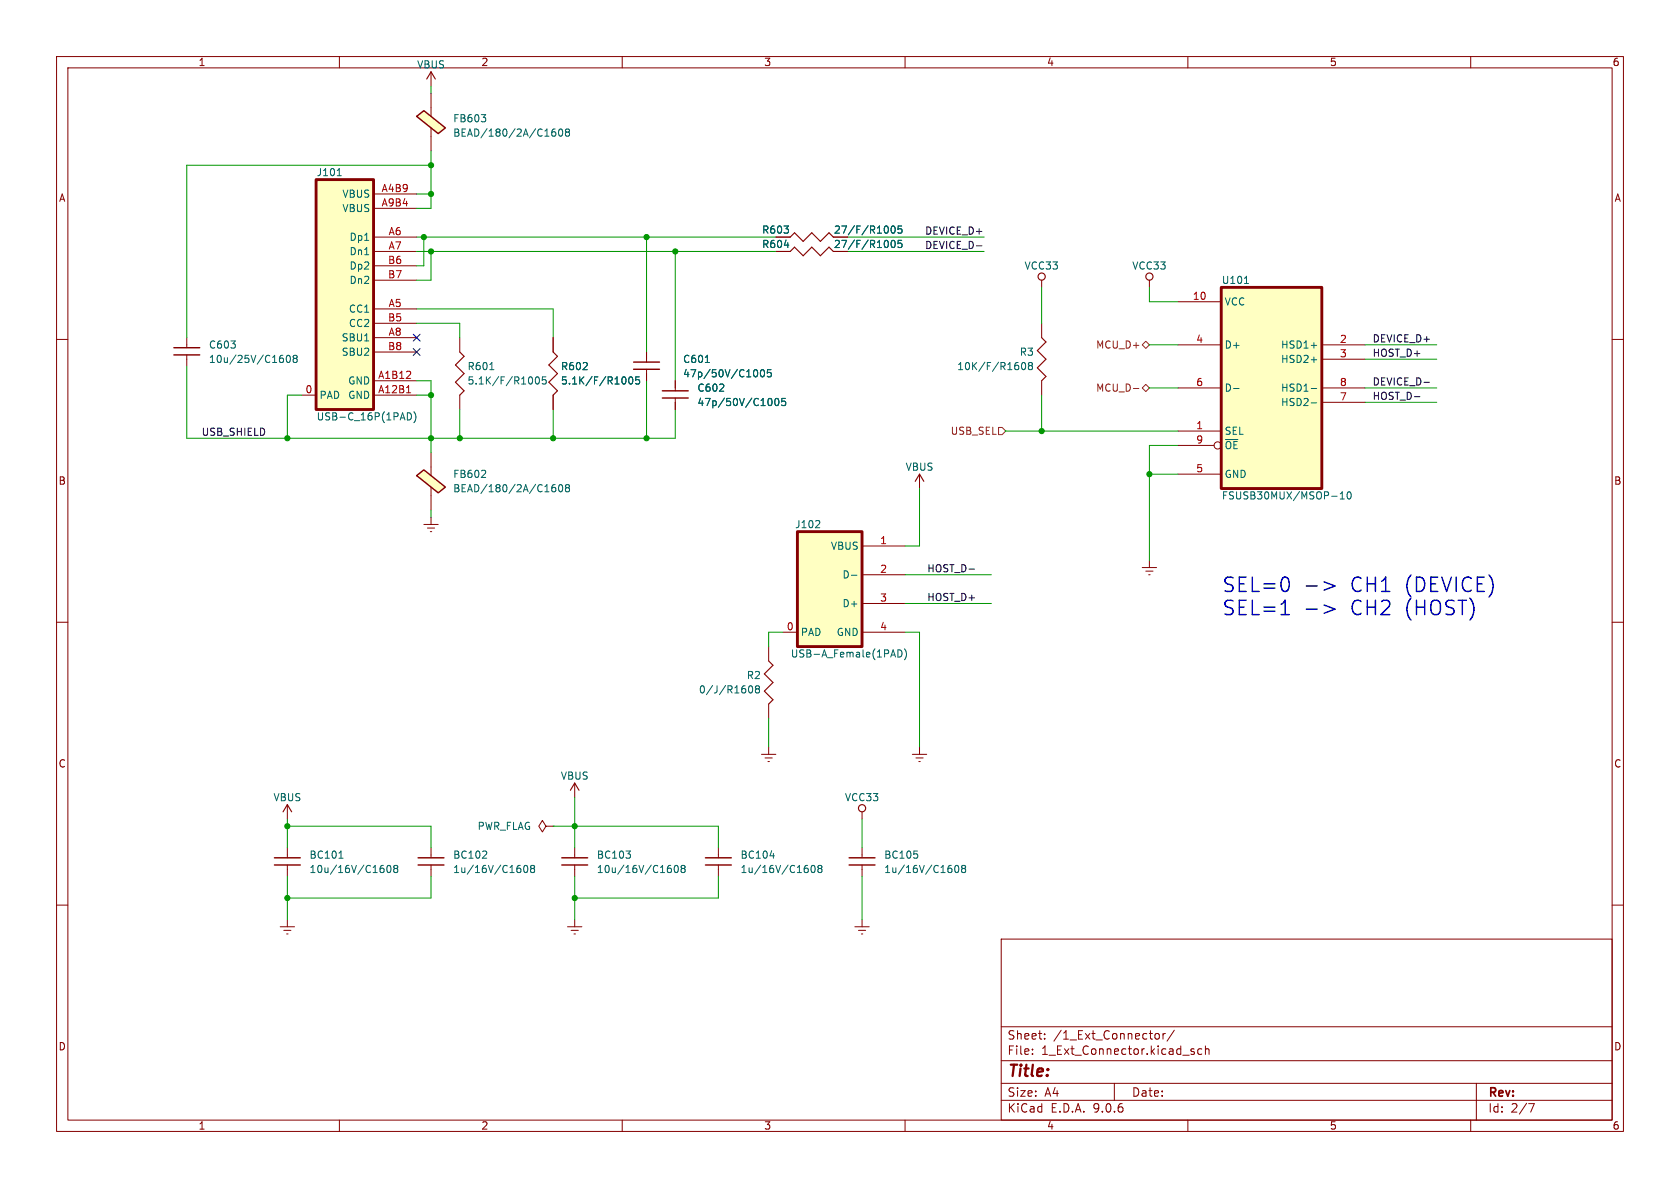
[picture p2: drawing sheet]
<svg xmlns="http://www.w3.org/2000/svg" width="297mm" height="210mm" viewBox="0 0 297 210" stroke-linecap="round" stroke-linejoin="round" font-family="sans-serif">
<g fill="none" stroke="#840000" stroke-width=".18">
<path d="M10 10h277v190h-277zM12 12h273v186h-273zM60 10v2M110 10v2M160 10v2M210 10v2M260 10v2M10 60h2M285 60h2M74.9 92.7h2.6M75.6 93.3h1.2M76.1 94h.2"/>
<path d="M76.2 91.4v1.3M10 110h2M285 110h2M76.2 149.9v1.7M76.2 152.9v2M10 160h2M49.5 163.8h2.6M50.2 164.5h1.2M50.7 165.1h.2M50.8 162.6v1.2M177 166h108v32h-108zM285 160h2"/>
<path d="M60 198v2M110 198v2M160 198v2M177 194.5h108M177 191.5h108M177 187.5h108M177 181.5h108M182.5 186.3v.1M182.5 185.5v.1M184.7 183.6v.1M184.7 182.8v.1M197 191.5v3"/>
<path d="M204.2 182.8l.5-.1 .3 .3v.4l-.2 .2-.3 .1-.3-.1M205.6 182.7v1M206 182.7l-.3 .1-.1 .2M207.6 182.1l-1.3 2M210 198v2M210.6 185.8l.5 .2 .1 .1-.1 .2-.4 .1M210.6 185.5h.5M212.5 185.5l-.5-.1-.3 .3v.4l.2 .2h.6M213.1 185.5l.2-.1 .4 .1v.9M213.1 184.9v1.5M260 198v2M261 191.5v6.5"/>
<path d="M270.2 195.1h1l-.6 1.5"/>
</g>
<path d="M73.9 151.6h4.6M73.9 152.9h4.6" fill="none" stroke="#840000" stroke-width=".25"/>
<path d="M85.9 150.5l.1 .2v.3l-.7 .7h.7M91.7 153h.3M91.9 153.5l.2 .2v.3l-.2 .2M92.7 153.1l.2-.1a.68 .68 0 0 1 .4 .6 .68 .68 0 0 1-.4 .6l-.2-.1-.1-.3zM94 153.5l-.2-.2 .2-.3h.3l.2 .2-.2 .3M94 153.5l-.2 .3v.3l.2 .1h.4l.1-.2v-.2l-.2-.3M94 153.5h.3" fill="none" stroke="#006464" stroke-width=".18"/>
<path d="M73.7 84.1l1.2-1 3.8 3-1.2 1z" fill="#ffffc2"/>
<path d="M97.8 59.7v2.5M203.2 49.5v1.3M97.8 69.9v2.5M76.2 80v4.1M76.2 86.1v4.1M203.2 99.1v1.2M201.9 100.3h2.6M202.6 101h1.2M203.1 101.6h.2" fill="none" stroke="#840000" stroke-width=".18"/>
<path d="M73.7 84.1l1.2-1 3.8 3-1.2 1z" fill="none" stroke="#840000" stroke-width=".25"/>
<path d="M110.5 66.7l.2 .4-.2 .7M111.3 66.7l.1-.1a.68 .68 0 0 1 .5 .7 .68 .68 0 0 1-.5 .6l-.1-.1-.2-.4zM113 66.6h-.6v.6l.1-.1 .5 .1 .1 .1-.1 .5-.2 .1-.4-.1M85.7 83.2l.2 .2-.1 .3-.7 .7h.8M98.1 85.7h-.3a.86 .86 0 0 0 0 1.2l.4-.1 .1-.4-.3-.2h-.2l-.3 .2M98.9 85.8l.2-.1a.68 .68 0 0 1 .4 .6 .68 .68 0 0 1-.4 .6l-.2-.1-.2-.3zM100.2 86.2l-.2-.2 .2-.3h.2l.3 .2-.3 .3M100.2 86.2l-.2 .3v.3l.2 .1h.4l.1-.2v-.2l-.3-.3M100.2 86.2h.2" fill="none" stroke="#006464" stroke-width=".18"/>
<g fill="none" stroke="#840000" stroke-width=".2">
<path d="M97.8 62.2l.8 .8-1.6 1.5 1.6 1.5-1.6 1.6 1.6 1.5-.8 .8"/>
<circle cx="203.2" cy="48.9" r=".63"/>
</g>
<path d="M141 94h11.4v20.3h-11.4z" fill="#ffffc2"/>
<path d="M141 94h11.4v20.3h-11.4z" fill="none" stroke="#840000" stroke-width=".51"/>
<g fill="none" stroke="#840000" stroke-width=".18">
<path d="M152.4 96.5h7.6M135.9 114.3v2.5M138.4 111.8h2.6M152.4 111.8h7.6M152.4 101.6h7.6M152.4 106.7h7.6M135.9 124.5v2.5M161.3 133.4h2.5M161.9 134h1.3M162.4 134.6h.3M162.6 132.1v1.3M96.5 146.1l-.6-1.1-.7 1.1 .7 1 .6-1h1.3"/>
<path d="M97.8 146.1h.1"/>
</g>
<path d="M144.8 92.1l.1 .2v.3l-.8 .7h.8M150.5 101.7h1M157.9 114.9l.4 1.2M158.7 114.9a.64 .64 0 0 1 .8 .6 .64 .64 0 0 1-.8 .6zM159.9 114.7a1.46 1.46 0 0 1 0 1.9M132.5 121.4l.1-.2a.68 .68 0 0 1 .5 .7 .68 .68 0 0 1-.5 .6l-.1-.1-.2-.4zM133.8 121.8l-.3-.3 .3-.3h.2l.3 .3-.3 .3M133.8 121.8l-.3 .2 .1 .4 .2 .1 .3-.1 .2-.1v-.3l-.3-.2M133.8 121.8h.2" fill="none" stroke="#006464" stroke-width=".18"/>
<path d="M135.9 116.8l.8 .8-1.6 1.5 1.6 1.6-1.6 1.5 1.6 1.5-.8 .8" fill="none" stroke="#840000" stroke-width=".2"/>
<path d="M73.7 20.6l1.2-1 3.8 3-1.2 1z" fill="#ffffc2"/>
<g fill="none" stroke="#840000" stroke-width=".18">
<path d="M76.2 12.7v2.5M76.2 16.5v4.1M76.2 22.6v4.1M81.3 59.7v2.5M184.1 49.5v1.3M184.1 57.2v2.5M81.3 69.9v2.5M184.1 67.3v2.6M101.6 138.4v2.6M101.6 149.9v1.7M101.6 152.9v2M100.3 163.8h2.6"/>
<path d="M101 164.5h1.2M101.5 165.1h.2M101.6 162.6v1.2"/>
</g>
<path d="M73.7 20.6l1.2-1 3.8 3-1.2 1zM99.3 151.6h4.6M99.3 152.9h4.6" fill="none" stroke="#840000" stroke-width=".25"/>
<g fill="none" stroke="#006464" stroke-width=".18">
<path d="M85.1 20.3h.8l-.5 .4M85.7 20.8l.2 .2-.2 .5M98.1 22.8l-.3 .1a.86 .86 0 0 0 0 1.2l.4-.1 .1-.5-.3-.2h-.3l-.2 .2M98.9 22.9l.2-.1a.68 .68 0 0 1 .4 .6 .68 .68 0 0 1-.4 .7l-.2-.1-.2-.4zM100.2 23.3l-.2-.2 .2-.3h.2l.3 .2-.3 .3M100.2 23.3l-.2 .3v.4l.2 .1 .4-.1 .1-.2v-.2l-.3-.3M100.2 23.3h.2M86.6 65.3h.7M94 66.7l.2 .4-.2 .7M94.8 66.7l.1-.1a.68 .68 0 0 1 .5 .7 .68 .68 0 0 1-.5 .6l-.1-.1-.2-.4zM96.5 66.6h-.6l-.1 .6 .2-.1 .4 .1 .2 .1-.1 .5-.2 .1-.5-.1M180 64.7v.5"/>
<path d="M180.7 64.2l.2-.1a.68 .68 0 0 1 .4 .6 .68 .68 0 0 1-.4 .6l-.2-.1-.1-.3zM182 64.6l-.2 .3 .1 .3 .1 .1h.4l.1-.2v-.2l-.2-.3M182 64.6l-.2-.2 .2-.3h.3l.2 .2-.2 .3M182 64.6h.3M110.7 150.4h.7l-.4 .5M111.3 151l.1 .2-.1 .4M118.2 153.5h.3l.2 .2-.1 .4-.4 .1M118.6 153h-.4M119.4 153h.1a.68 .68 0 0 1 .4 .6 .68 .68 0 0 1-.4 .6 .84 .84 0 0 1-.1-1.2zM120.6 153.5l-.2-.2 .2-.3h.3l.2 .2-.2 .3M120.6 153.5l-.2 .3 .1 .3 .1 .1h.4l.1-.2v-.2l-.2-.3M120.6 153.5h.3"/>
</g>
<g fill="none" stroke="#840000" stroke-width=".2">
<path d="M75.4 14l.8-1.3 .8 1.3M184.1 59.7l.8 .8-1.5 1.5 1.5 1.5-1.5 1.5 1.5 1.5-.8 .8M81.3 62.2l.7 .8-1.5 1.5 1.5 1.5-1.5 1.6 1.5 1.5-.7 .8M100.8 139.7l.8-1.3 .8 1.3"/>
<circle cx="184.1" cy="48.9" r=".63"/>
</g>
<path d="M55.9 31.8h10.1v40.6h-10.1z" fill="#ffffc2"/>
<path d="M55.9 31.8h10.1v40.6h-10.1z" fill="none" stroke="#840000" stroke-width=".51"/>
<g fill="none" stroke="#840000" stroke-width=".18">
<path d="M66 34.3h7.7M66 36.8h7.7M66 41.9h7.7M66 44.5h7.7M66 47h7.7M66 49.5h7.7M66 54.6h7.7M66 57.2h7.7M66 59.7h7.7M53.3 69.9h2.6M66 69.9h7.7M66 62.2h7.7"/>
<path d="M66 67.3h7.7"/>
</g>
<path d="M71.8 66.9h.8M71.9 69.4h.7M72.5 65.7v.5" fill="none" stroke="#a90000" stroke-width=".18"/>
<path d="M59.6 31.1h.7M72 73a.64 .64 0 0 1 .7 .6 .64 .64 0 0 1-.7 .6zM73.2 72.8a1.46 1.46 0 0 1 0 1.9" fill="none" stroke="#006464" stroke-width=".18"/>
<path d="M215.9 50.8h17.8v35.6h-17.8z" fill="#ffffc2"/>
<path d="M215.9 50.8h17.8v35.6h-17.8z" fill="none" stroke="#840000" stroke-width=".51"/>
<g fill="none" stroke="#840000" stroke-width=".18">
<path d="M33 59.7v1.8M97.8 59.7v2.5M137.2 44.5h2.5M137.2 41.9h2.5M208.3 53.3h7.6M33 62.7v2.1M97.8 69.9v2.5M114.3 62.2v1.8M114.3 65.3v2M119.4 67.3v1.8M119.4 70.4v2M208.3 61h7.6"/>
<path d="M208.3 68.6h7.6M208.3 76.2h7.6M208.3 78.7h6.3M233.7 61h7.6M233.7 68.6h7.6M233.7 63.5h7.6M233.7 71.1h7.6M162.6 83.8v2.6M208.3 83.8h7.6M134.6 133.4h2.6M135.3 134h1.2M135.8 134.6h.2"/>
<path d="M135.9 132.1v1.3M50.8 142.2v2.6M50.8 149.9v1.7M50.8 152.9v2M127 149.9v1.7M127 152.9v2M152.4 143.5v1.3M152.4 149.9v1.7M152.4 152.9v2M151.1 163.8h2.6M151.8 164.5h1.2M152.3 165.1h.2"/>
<path d="M152.4 162.6v1.2"/>
<circle cx="215.3" cy="78.7" r=".63"/>
</g>
<g fill="none" stroke="#006464" stroke-width=".18">
<path d="M159.4 39.9h-.6l-.1 .7 .2-.2 .4 .1 .2 .2-.1 .4-.2 .1-.5-.1M138.7 43.3h.7M157.7 42.6l.1-.1a.68 .68 0 0 1 .5 .6 .68 .68 0 0 1-.5 .7l-.1-.2-.2-.3zM157.7 40.1l.1-.2a.68 .68 0 0 1 .5 .7 .68 .68 0 0 1-.5 .6l-.1-.1-.2-.4zM159.4 42.5h-.6l-.1 .6 .2-.1h.4l.2 .2-.1 .4-.2 .2-.5-.2M220 50.1h.7M49.6 63.3h.3l.2 .2v.5l-.5 .1M50 62.8l-.4 .1M50.7 62.9l.2-.1a.68 .68 0 0 1 .5 .6 .68 .68 0 0 1-.5 .7l-.2-.1-.1-.4zM52.1 63.4l-.3 .2 .1 .4 .2 .1 .3-.1 .1-.2v-.2l-.2-.2M52.1 63.4l-.3-.3 .3-.3h.2l.2 .3-.2 .3M52.1 63.4h.2"/>
<path d="M110.5 66.7l.2 .4-.2 .7M111.3 66.7l.1-.1a.68 .68 0 0 1 .5 .7 .68 .68 0 0 1-.5 .6l-.1-.1-.2-.4zM113 66.6h-.6v.6l.1-.1 .5 .1 .1 .1-.1 .5-.2 .1-.4-.1M124.7 64.1h.7M133.4 65.4l.1-.1a.68 .68 0 0 1 .5 .7 .68 .68 0 0 1-.5 .6h-.1M134.6 65.4l.1-.1a.68 .68 0 0 1 .5 .7 .68 .68 0 0 1-.5 .6 .84 .84 0 0 1-.1-1.2zM135.9 70.5l.2-.1a.68 .68 0 0 1 .4 .7 .68 .68 0 0 1-.4 .6l-.2-.1M136.3 65.3h-.6l-.1 .7 .2-.2 .4 .1 .2 .2-.1 .4-.2 .1-.5-.1M137.2 70.5l.1-.1a.68 .68 0 0 1 .4 .7 .68 .68 0 0 1-.4 .6 .84 .84 0 0 1-.1-1.2zM138.8 70.4h-.6v.6l.2-.1 .4 .1 .1 .2-.1 .4-.1 .1-.5-.1M218.1 68.7h.9M231.8 68.7h1"/>
<path d="M231.8 61.1h1M231.8 63.6h1M231.8 71.2h1M236.9 88.2h.8M236.9 87.3l.4-.4v1.3M238.3 87l.1-.1a.68 .68 0 0 1 .5 .7 .68 .68 0 0 1-.5 .6 .84 .84 0 0 1-.1-1.2zM59.9 151.7h.7M67.4 153.5h.3l.2 .2-.1 .4-.4 .1M67.8 153h-.4M68.5 153.1l.2-.1a.68 .68 0 0 1 .4 .6 .68 .68 0 0 1-.4 .6l-.2-.1-.1-.3zM69.8 153.5l-.2-.2 .2-.3h.3l.2 .2-.2 .3M69.8 153.5l-.2 .3 .1 .3 .1 .1h.4l.1-.2v-.2l-.2-.3"/>
<path d="M69.8 153.5h.3M136.1 151.3h.8M142.5 153h.3M142.7 153.5l.2 .2v.3l-.2 .2M143.5 153.1l.2-.1a.68 .68 0 0 1 .4 .6 .68 .68 0 0 1-.4 .6l-.2-.1-.1-.3zM144.8 153.5l-.2-.2 .2-.3h.3l.2 .2-.2 .3M144.8 153.5l-.2 .3v.3l.2 .1h.4l.1-.2v-.2l-.2-.3M144.8 153.5h.3M161.6 150.4h.6M162.1 151l.1 .2-.1 .4M167.9 153h.3M168.1 153.5l.2 .2v.3l-.2 .2"/>
<path d="M168.9 153.1l.2-.1a.68 .68 0 0 1 .4 .6 .68 .68 0 0 1-.4 .6l-.2-.1-.1-.3zM170.2 153.5l-.2-.2 .2-.3h.3l.2 .2-.2 .3M170.2 153.5l-.2 .3v.3l.2 .1h.4l.1-.2v-.2l-.2-.3M170.2 153.5h.3"/>
</g>
<path d="M30.7 61.5h4.6M30.7 62.7h4.6M112 64h4.6M112 65.3h4.6M117.1 69.1h4.6M117.1 70.4h4.6M48.5 151.6h4.6M48.5 152.9h4.6M124.7 151.6h4.6M124.7 152.9h4.6M150.1 151.6h4.6M150.1 152.9h4.6" fill="none" stroke="#840000" stroke-width=".25"/>
<g fill="none" stroke="#840000" stroke-width=".2">
<path d="M139.7 44.5l.8-.8 1.5 1.5 1.5-1.5 1.5 1.5 1.6-1.5 .7 .8M139.7 41.9l.8-.8 1.5 1.6 1.5-1.6 1.5 1.6 1.6-1.6 .7 .8M161.8 85.1l.8-1.3 .7 1.3M50 143.5l.8-1.3 .8 1.3"/>
<circle cx="152.4" cy="142.9" r=".63"/>
</g>
<path d="M176.5 75.6h.7l.6 .6-.6 .6h-.7zM200.4 68.7h.9M201.9 68.6l.7-.7 .6 .7-.6 .6zM201.9 61l.7-.7 .6 .7-.6 .6z" fill="none" stroke="#725600" stroke-width=".18"/>
<path d="M172.6 43.5h1M250 70.1h1M251.7 67.6h1M171.3 100.6h1" fill="none" stroke="#0f0f0f" stroke-width=".18"/>
<g fill="none" stroke="#009600" stroke-width=".18">
<path d="M76.2 15.2v1.3M73.7 34.3h2.5M76.2 26.7v10.1h-2.5M76.2 29.2h-43.2v30.5M73.7 44.5h63.5M73.7 41.9h63.5M73.7 57.2h7.6v2.5M73.7 54.6h24.1v5.1M74.9 41.9v5.1h-1.2M76.2 44.5v5h-2.5M114.3 41.9v20.3M119.4 44.5v22.8"/>
<path d="M149.9 44.5h24.1M149.9 41.9h24.1M184.1 50.8v6.4M203.2 50.8v2.5h5.1M33 64.8v12.7h86.4v-5.1M53.3 69.9h-2.5v7.6M73.7 67.3h2.5v12.7M73.7 69.9h2.5M81.3 72.4v5.1M97.8 72.4v5.1M114.3 67.3v10.2M177.8 76.2h30.5"/>
<path d="M184.1 69.9v6.3M203.2 68.6h5.1M203.2 61h5.1M208.3 78.7h-5.1v20.4M241.3 71.1h12.7M241.3 63.5h12.7M241.3 68.6h12.7M241.3 61h12.7M76.2 90.2v1.2M162.6 86.4v10.1h-2.6M203.2 83.8h5.1M138.4 111.8h-2.5v2.5"/>
<path d="M160 101.6h15.3M160 106.7h15.3M160 111.8h2.6v20.3M135.9 127v5.1M50.8 146.1h25.4v3.8M50.8 144.8v5.1M50.8 154.9v7.7M76.2 154.9v3.9h-25.4M97.8 146.1h29.2v3.8M101.6 141v8.9M101.6 154.9v7.7M127 154.9v3.9h-25.4"/>
<path d="M152.4 144.8v5.1M152.4 154.9v7.7"/>
</g>
<path d="M73.1 59.1l1.2 1.2M74.3 59.1l-1.2 1.2M73.1 61.6l1.2 1.2M74.3 61.6l-1.2 1.2" fill="none" stroke="#000084" stroke-width=".18"/>
<path d="M226.5 108.6h1.4M230.9 103.6h2M230.9 107.7h2M234.1 102.9l1.9 .7-1.9 .7M234.1 107l1.9 .7-1.9 .7" fill="none" stroke="#0000c2" stroke-width=".25"/>
<g fill="#009600" stroke="#009600" stroke-width=".18">
<circle cx="184.1" cy="76.2" r=".46"/>
<circle cx="203.2" cy="83.8" r=".46"/>
<circle cx="76.2" cy="34.3" r=".46"/>
<circle cx="76.2" cy="29.2" r=".46"/>
<circle cx="76.2" cy="69.9" r=".46"/>
<circle cx="74.9" cy="41.9" r=".46"/>
<circle cx="76.2" cy="44.5" r=".46"/>
<circle cx="76.2" cy="77.5" r=".46"/>
<circle cx="50.8" cy="77.5" r=".46"/>
<circle cx="50.8" cy="146.1" r=".46"/>
<circle cx="50.8" cy="158.8" r=".46"/>
<circle cx="101.6" cy="158.8" r=".46"/>
<circle cx="101.6" cy="146.1" r=".46"/>
<circle cx="81.3" cy="77.5" r=".46"/>
<circle cx="97.8" cy="77.5" r=".46"/>
<circle cx="114.3" cy="41.9" r=".46"/>
<circle cx="119.4" cy="44.5" r=".46"/>
<circle cx="114.3" cy="77.5" r=".46"/>
</g>
<g font-size="3.5" fill="#0000c2">
<text x="215.9" y="104.9">SEL=0</text>
<text x="238.9" y="104.9">CH1</text>
<text x="248.7" y="104.9">(DEVICE)</text>
<text x="215.9" y="109">SEL=1</text>
<text x="238.9" y="109">CH2</text>
<text x="248.7" y="109">(HOST)</text>
</g>
<text font-size="2.8" fill="#840000" x="178" y="190.9">Title:</text>
<g font-size="2.1" fill="#840000">
<text x="178" y="184">Sheet:</text>
<text x="186.2" y="184">/1_Ext_Connector/</text>
<text x="178" y="186.7">File:</text>
<text x="184.1" y="186.7">1_Ext_Connector.kicad_sch</text>
<text x="178" y="196.9">KiCad</text>
<text x="178" y="194.1">Size:</text>
<text x="184.7" y="194.1">A4</text>
<text x="185.7" y="196.9">E.D.A.</text>
<text x="193.3" y="196.9">9.0.6</text>
<text x="200" y="194.1">Date:</text>
<text x="263" y="194.3">Rev:</text>
<text x="263" y="196.9">Id:</text>
<text x="267.1" y="196.9">2/7</text>
</g>
<g font-size="1.8" fill="#840000">
<text x="35" y="11.9">1</text>
<text x="85" y="11.9">2</text>
<text x="135" y="11.9">3</text>
<text x="185" y="11.9">4</text>
<text x="235" y="11.9">5</text>
<text x="285" y="11.9">6</text>
<text x="10.3" y="35.9">A</text>
<text x="285.3" y="35.9">A</text>
<text x="147.3" y="41.5">27/F/R1005</text>
<text x="147.3" y="44">27/F/R1005</text>
<text x="10.3" y="85.9">B</text>
<text x="285.3" y="85.9">B</text>
<text x="10.3" y="135.9">C</text>
<text x="285.3" y="135.9">C</text>
<text x="10.3" y="185.9">D</text>
<text x="285.3" y="185.9">D</text>
<text x="35" y="199.9">1</text>
<text x="85" y="199.9">2</text>
<text x="135" y="199.9">3</text>
<text x="185" y="199.9">4</text>
<text x="235" y="199.9">5</text>
<text x="285" y="199.9">6</text>
</g>
<g font-size="1.8" fill="#006464">
<text x="73.6" y="12.3">VBUS</text>
<text x="80" y="21.8">FB603</text>
<text x="80" y="24.4">BEAD/180/2A/C1608</text>
<text x="55.9" y="31.3">J101</text>
<text x="60.4" y="35.2">VBUS</text>
<text x="60.4" y="37.7">VBUS</text>
<text x="134.6" y="41.5">R603</text>
<text x="61.7" y="42.8">Dp1</text>
<text x="61.7" y="45.3">Dn1</text>
<text x="61.7" y="47.9">Dp2</text>
<text x="134.6" y="44">R604</text>
<text x="181" y="47.9">VCC33</text>
<text x="200.1" y="47.9">VCC33</text>
<text x="61.7" y="50.4">Dn2</text>
<text x="215.9" y="50.4">U101</text>
<text x="61.6" y="55.5">CC1</text>
<text x="61.6" y="58">CC2</text>
<text x="216.4" y="54.2">VCC</text>
<text x="36.8" y="61.8">C603</text>
<text x="36.8" y="64.4">10u/25V/C1608</text>
<text x="60.3" y="60.6">SBU1</text>
<text x="60.3" y="63.1">SBU2</text>
<text x="82.6" y="65.6">R601</text>
<text x="99.1" y="65.6">R602</text>
<text x="120.7" y="64.4">C601</text>
<text x="169.1" y="65.6">10K/F/R1608</text>
<text x="180.2" y="63.1">R3</text>
<text x="216.4" y="61.8">D+</text>
<text x="226.4" y="61.8">HSD1+</text>
<text x="226.4" y="64.4">HSD2+</text>
<text x="56.4" y="70.7">PAD</text>
<text x="61.5" y="68.2">GND</text>
<text x="61.5" y="70.7">GND</text>
<text x="82.6" y="68.2">5.1K/F/R1005</text>
<text x="99.1" y="68.2">5.1K/F/R1005</text>
<text x="120.7" y="66.9">47p/50V/C1005</text>
<text x="123.2" y="69.4">C602</text>
<text x="123.2" y="72">47p/50V/C1005</text>
<text x="216.4" y="69.4">D-</text>
<text x="226.4" y="69.4">HSD1-</text>
<text x="226.4" y="72">HSD2-</text>
<text x="55.9" y="74.5">USB-C_16P(1PAD)</text>
<text x="216.4" y="77.1">SEL</text>
<text x="160" y="83.4">VBUS</text>
<text x="216.4" y="79.6">~{OE}</text>
<text x="80" y="84.7">FB602</text>
<text x="80" y="87.2">BEAD/180/2A/C1608</text>
<text x="215.9" y="88.5">FSUSB30MUX/MSOP-10</text>
<text x="216.4" y="84.7">GND</text>
<text x="140.5" y="93.6">J102</text>
<text x="146.8" y="97.4">VBUS</text>
<text x="148.8" y="102.5">D-</text>
<text x="148.8" y="107.5">D+</text>
<text x="141.5" y="112.6">PAD</text>
<text x="147.8" y="112.6">GND</text>
<text x="139.7" y="116.4">USB-A_Female(1PAD)</text>
<text x="123.5" y="122.8">0/J/R1608</text>
<text x="131.9" y="120.2">R2</text>
<text x="48.2" y="141.8">VBUS</text>
<text x="99" y="138">VBUS</text>
<text x="149.3" y="141.8">VCC33</text>
<text x="84.3" y="146.9">PWR_FLAG</text>
<text x="54.6" y="152">BC101</text>
<text x="54.6" y="154.5">10u/16V/C1608</text>
<text x="80" y="152">BC102</text>
<text x="80" y="154.5">1u/16V/C1608</text>
<text x="105.4" y="152">BC103</text>
<text x="105.4" y="154.5">10u/16V/C1608</text>
<text x="130.8" y="152">BC104</text>
<text x="130.8" y="154.5">1u/16V/C1608</text>
<text x="156.2" y="152">BC105</text>
<text x="156.2" y="154.5">1u/16V/C1608</text>
</g>
<g font-size="1.8" fill="#a90000">
<text x="67.4" y="34">A4B9</text>
<text x="67.4" y="36.6">A9B4</text>
<text x="68.6" y="41.7">A6</text>
<text x="68.5" y="46.7">B6</text>
<text x="68.6" y="44.2">A7</text>
<text x="68.5" y="49.3">B7</text>
<text x="210.8" y="53.1">10</text>
<text x="68.5" y="56.9">B5</text>
<text x="68.6" y="54.4">A5</text>
<text x="68.6" y="59.4">A8</text>
<text x="68.5" y="62">B8</text>
<text x="211.4" y="60.7">4</text>
<text x="236.8" y="60.7">2</text>
<text x="236.8" y="63.2">3</text>
<text x="53.9" y="69.6">0</text>
<text x="66.8" y="67.1">A1B12</text>
<text x="66.8" y="69.6">A12B1</text>
<text x="211.4" y="68.3">6</text>
<text x="236.8" y="68.3">8</text>
<text x="236.8" y="70.9">7</text>
<text x="211.4" y="75.9">1</text>
<text x="211.4" y="78.5">9</text>
<text x="211.4" y="83.6">5</text>
<text x="155.5" y="96.3">1</text>
<text x="155.5" y="101.3">2</text>
<text x="155.5" y="106.4">3</text>
<text x="139" y="111.5">0</text>
<text x="155.5" y="111.5">4</text>
</g>
<g font-size="1.8" fill="#0f0f0f">
<text x="163.4" y="41.6">DEVICE_D+</text>
<text x="163.4" y="44.1">DEVICE_D-</text>
<text x="242.6" y="60.6">DEVICE_D+</text>
<text x="242.6" y="63.2">HOST_D+</text>
<text x="242.6" y="68.2">DEVICE_D-</text>
<text x="242.6" y="70.8">HOST_D-</text>
<text x="35.6" y="77.1">USB_SHIELD</text>
<text x="163.8" y="101.3">HOST_D-</text>
<text x="163.8" y="106.3">HOST_D+</text>
</g>
<g font-size="1.8" fill="#725600">
<text x="193.7" y="61.8">MCU_D+</text>
<text x="193.7" y="69.4">MCU_D-</text>
<text x="168" y="77.1">USB_SEL</text>
</g>
</svg>
